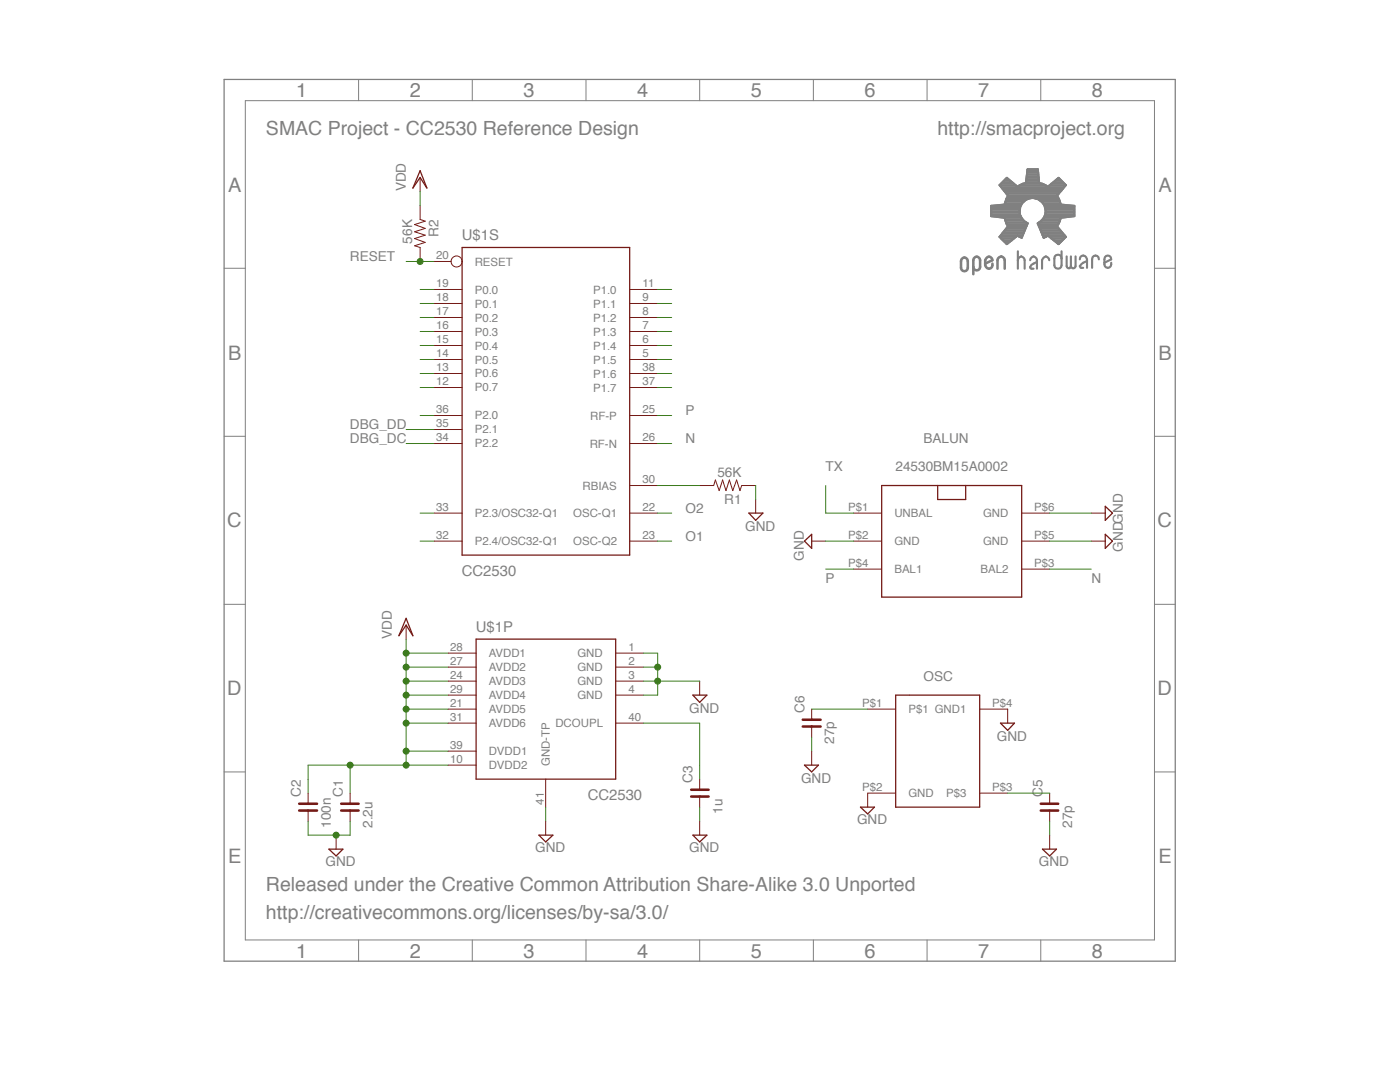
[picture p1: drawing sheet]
<svg xmlns="http://www.w3.org/2000/svg" width="279mm" height="216mm" viewBox="0 0 279 216" stroke-linecap="round" stroke-linejoin="round" font-family="sans-serif">
<path d="M44.7 15.9h189.8v175.9h-189.8z" fill="none" stroke="#808080" stroke-width=".25"/>
<g fill="none" stroke="#808080" stroke-width=".2">
<path d="M71.6 15.9v4.2M94.3 15.9v4.2M116.9 15.9v4.2M139.6 15.9v4.2M162.3 15.9v4.2M185 15.9v4.2M207.7 15.9v4.2M49 20.1h181.4v167.5h-181.4zM44.7 53.5h4.3M230.4 53.5h4.1M44.7 87.1h4.3M230.4 87.1h4.1"/>
<path d="M44.7 120.6h4.3M230.4 120.6h4.1M44.7 154h4.3M230.4 154h4.1M71.6 187.6v4.2M94.3 187.6v4.2M116.9 187.6v4.2M139.6 187.6v4.2M162.3 187.6v4.2M185 187.6v4.2M207.7 187.6v4.2"/>
</g>
<path d="M191.9 51.8l.2-.3a.68 .68 0 0 1 1 .6v1.3a.68 .68 0 0 1-.6 .7 .68 .68 0 0 1-.7-.7zM194.2 53.3a.68 .68 0 0 0 .7 .7 .68 .68 0 0 0 .7-.7v-1.4a.68 .68 0 0 0-.7-.7 .68 .68 0 0 0-.7 .7v2.8M196.6 52.6l1.5-.7a.72 .72 0 0 0-.8-.7 .72 .72 0 0 0-.7 .7v1a.75 .75 0 0 0 .9 .7 .75 .75 0 0 0 .6-1M199.1 53.6l.1-2 .6-.4 .6 .4 .1 2" fill="none" stroke="#808080" stroke-width=".51"/>
<g fill="none" stroke="#808080" stroke-width=".42">
<path d="M199.6 37h3.2M199.7 36.7h2.7M199.8 37.4h12.6M200.1 37.7h12M200.1 36.4h1.9M200.3 38h11.6M200.3 36.1h1.3M200.6 38.3h11M200.7 35.8h.5M200.8 39.9h3.9M200.9 38.6h10.4M200.9 39.6h4.5"/>
<path d="M201.1 39.3h10M201.1 39h10M201.2 39.1l-.7 1.7M201.2 39.1l-.3 .5-.4 1.2M203.1 37.3l-2.2-1.8-1.4 1.4 1.7 2.2M203.4 37h5.4M204.1 36.7h3.9M204.7 36.5l-.8 .3-.8 .5M204.7 36.5l.4-2.7h2l.3 2.7M204.7 36.5l-1.1 .4-.5 .4M204.8 36.4h2.6M204.8 36.1h2.6"/>
<path d="M204.8 35.8h2.5M204.9 35.4h2.4M204.9 35.2h2.3M205 34.8h2.2M205 34.5h2.2M205 34.1h2.1M206.8 39.6h4.5M207.4 36.5l.9 .3 .8 .5M207.4 36.5l1.7 .8M207.5 39.9h3.8M209.1 37.3l2.2-1.8 1.4 1.4-1.8 2.2M209.4 37h3.2"/>
<path d="M209.7 36.7h2.7M210.2 36.4h1.9M210.6 36.1h1.2M210.9 39.1l.5 .8 .3 .9M210.9 39.1l.6 1.1M210.9 35.8h.5M197.8 43.1l2.7 .4M197.8 43.1h5.8M197.8 42.8h5.8M197.8 42.4h5.7M197.8 42.2h5.7M197.8 41.8h5.7"/>
<path d="M197.8 41.5h5.8M197.8 41.2h5.8M199.5 47.3h3.2M199.7 47.6h2.6M199.7 46.9h4.4M200 46.6h4.2M200 40.9h3.8M200.1 47.9h1.9M200.3 46.3h4M200.4 48.2h1.1M200.5 43.5l.7 1.6M200.5 40.8l-2.7 .3v2"/>
<path d="M200.5 43.5l.4 1.1 .3 .5M200.5 46h4M200.5 43.5h3.3M200.5 40.6h3.5M200.6 43.8h3.5M200.7 44h3.6M200.7 40.2h3.5M200.8 48.5h.3M200.8 45.7h3.8M200.8 44.4h3.9M200.9 44.7h4.1M201 45.3h3.7"/>
<path d="M201.1 45.1h3.8M201.2 45.1l-1.7 2.2M203.1 47l-2.2 1.7-1.4-1.4M203.1 47l.8 .4M203.1 47l.4 .3M203.1 51.9a.68 .68 0 0 1 .7-.7 .68 .68 0 0 1 .7 .7v1.7M203.1 50.1v3.5M203.5 47.3l.4 .1M203.5 47.3h.5M204 40.6a2.58 2.58 0 0 0 .7 3.8M204.7 44.4l.4 .2M205.1 44.6a2.64 2.64 0 0 1-1.1-4.1 2.64 2.64 0 0 1 4.2 0 2.64 2.64 0 0 1-1.1 4.1"/>
<path d="M205.1 44.6l-1.2 2.8M205.6 51.9a.68 .68 0 0 1 .7-.7 .68 .68 0 0 1 .6 .7v1.7M206.9 52.3l-1.1 .6-.2 .4 .2 .3h.5M207.1 44.6l1.2 2.8M207.1 44.7h4.1M207.3 45.1h3.7M207.4 44.4h3.9M207.5 45.3h3.6M207.5 45.7h3.8M207.7 46h3.9M207.8 46.3h4.1M207.8 44h3.7"/>
<path d="M207.9 40.2a2.53 2.53 0 0 0-3.9 .4M207.9 40.2l.7 1M207.9 40.2h3.6M208 46.6h4.1M208 46.9h4.4M208.1 43.8h3.5M208.1 40.6h3.5M208.2 47.3h.4M208.3 43.5h3.4M208.4 40.9h3.8M208.5 43.1h5.9M208.6 41.2l.1 .8-.1 .8"/>
<path d="M208.6 41.2h5.8M208.6 42.8l-.6 1.1-.9 .7M208.6 42.8h5.8M208.6 42.4h5.8M208.6 41.8h5.8M208.6 41.5h5.8M208.7 42.2h5.7M209.1 47l-.8 .4M209.1 47l2.2 1.7 1.4-1.4M209.4 51.9a.72 .72 0 0 0-.7-.7 .72 .72 0 0 0-.7 .7v1.7M209.5 47.3h3.2M209.8 47.6h2.6"/>
<path d="M210.2 47.9h1.8M210.7 48.2h1.1M210.9 45.1l1.8 2.2M211 48.5h.4M211.5 44l-.6 1.1M211.5 40.2l.2 .6M211.7 43.5l-.3 .8-.5 .8M211.7 40.8l2.7 .3v2M211.7 43.5l-.2 .5M211.9 50.1l-.1 3.2a.74 .74 0 0 1-.8 .3 .74 .74 0 0 1-.6-.7l.1-1.7a.73 .73 0 0 1 .8-.3 .73 .73 0 0 1 .6 .7M212.9 51.2v1.9l.3 .4h.3l.2-.4 .4 .4 .5-.1 .1-2.2M213.7 51.2v2.1"/>
<path d="M214.4 43.1l-2.7 .4M215.5 51.8l.1-.5a.69 .69 0 0 1 1.2 0l.1 .5v1.6M216.9 52.1l-.7 .3-.7 .7 .2 .3h.5M219.3 51.8l-.1-.5a.69 .69 0 0 0-1.2 0v2.1M220.4 52.4l1.4-.6-.1-.5a.69 .69 0 0 0-1.2 0 1.87 1.87 0 0 0 .2 2.1 .73 .73 0 0 0 .9-.1 .73 .73 0 0 0 .2-.9"/>
</g>
<g fill="none" stroke="#741a16" stroke-width=".25">
<path d="M83.8 34.1l1.4 3.4-1.4-2.1-1.4 2.1zM92.2 49.4h33.5v61.4h-33.5zM176 96.9h27.9v22.2h-27.9zM187.1 96.9v2.8h5.6v-2.8M149.5 102.4h2.8l-1.5 1.4zM160.5 108l1.5-1.4v2.8zM220.6 101l1.4 1.4-1.4 1.4zM220.6 106.6l1.4 1.4-1.4 1.4zM81 123.4l1.4 3.5-1.4-2.2-1.4 2.2zM95 127.5h27.9v28h-27.9zM138.3 138.7h2.8l-1.5 1.4zM178.8 138.7h16.7v22.4h-16.7z"/>
<path d="M160.5 152.7h2.8l-1.3 1.3zM199.7 144.3h2.8l-1.4 1.4zM65.6 169.4h2.8l-1.3 1.4zM107.5 166.6h2.8l-1.4 1.4zM138.3 166.6h2.8l-1.5 1.4zM171.7 161.1h2.8l-1.3 1.3zM208 169.4h2.8l-1.3 1.4z"/>
</g>
<g fill="none" stroke="#741a16" stroke-width=".2">
<path d="M83.8 35.4v2.8M83.8 41v2.8l1.1 .3-2.2 .7 2.2 .8-2.2 .6 2.2 .7-2.2 .7 2.2 .8-2.2 .6 1.1 .4v2.8M86.6 57.8h5.6M86.6 52.2h3.4M125.7 57.8h5.6M86.6 60.6h5.6M86.6 63.4h5.6M86.6 66.1h5.6M86.6 68.9h5.6M86.6 71.7h5.6M86.6 74.5h5.6M86.6 77.3h5.6"/>
<path d="M125.7 60.6h5.6M125.7 63.4h5.6M125.7 66.1h5.6M125.7 68.9h5.6M125.7 71.7h5.6M125.7 74.5h5.6M125.7 77.3h5.6M86.6 82.9h5.6M86.6 85.7h5.6M86.6 88.5h5.6M125.7 82.9h5.6M125.7 88.5h5.6"/>
<path d="M125.7 96.9h5.6M139.6 96.9h2.8l.4-1.1 .7 2.1 .7-2.1 .7 2.1 .7-2.1 .6 2.1 .8-2.1 .7 2.1 .3-1h2.8M150.8 99.7v2.7M86.6 102.4h5.6M86.6 108h5.6M125.7 102.4h5.6M125.7 108h5.6M162 108h2.8M170.4 102.4h5.6M170.4 108h5.6M170.4 113.6h5.6M203.9 102.4h5.6"/>
<path d="M203.9 108h5.6M203.9 113.6h5.6M217.8 102.4h2.8M217.8 108h2.8M81 124.7v2.8M89.4 130.3h5.6M89.4 133.1h5.6M89.4 135.9h5.6M89.4 138.7h5.6M122.9 130.3h5.6M122.9 133.1h5.6M122.9 135.9h5.6"/>
<path d="M122.9 138.7h5.6M139.6 135.9v2.8M61.5 158.3v2.1M69.9 158.3v2.1M89.4 141.5h5.6M89.4 144.3h5.6M89.4 149.9h5.6M89.4 152.7h5.6M108.9 155.5v5.6M122.9 144.3h5.6M139.6 155.5v2.1M139.6 158.9v2.2"/>
<path d="M162 141.5v2.1M162 145v2.1M162 149.9v2.8M173.2 141.5h5.6M178.8 158.3h-5.6v2.8M195.5 141.5h5.6v2.8M195.5 158.3h5.6M209.5 158.3v2.1M61.5 161.7v2.2M67.1 166.6v2.8M69.9 161.7v2.2M108.9 163.9v2.7"/>
<path d="M139.6 163.9v2.7M209.5 161.7v2.2M209.5 166.6v2.8"/>
<circle cx="91.1" cy="52.2" r="1.1"/>
</g>
<path d="M137.9 157.6h3.5M137.9 158.9h3.5M160.2 143.6h3.6M160.2 145h3.6M59.7 160.4h3.6M59.7 161.7h3.6M68.1 160.4h3.5M68.1 161.7h3.5M207.7 160.4h3.5M207.7 161.7h3.5" fill="none" stroke="#741a16" stroke-width=".51"/>
<path d="M128.5 130.3h2.8v8.4h-2.8M128.5 135.9h11.1M128.5 133.1h2.8M108.9 161.1v2.8" fill="none" stroke="#3a7a1c" stroke-width=".2"/>
<circle cx="131.2" cy="135.9" r=".59" fill="#3a7a1c"/>
<circle cx="131.3" cy="135.9" r=".59" fill="none" stroke="#3a7a1c" stroke-width=".2"/>
<circle cx="131.2" cy="133.1" r=".59" fill="#3a7a1c"/>
<g fill="none" stroke="#3a7a1c" stroke-width=".2">
<path d="M61.5 163.9v2.7h8.4v-2.7"/>
<circle cx="131.3" cy="133.1" r=".59"/>
</g>
<circle cx="67.1" cy="166.6" r=".59" fill="#3a7a1c"/>
<g fill="none" stroke="#3a7a1c" stroke-width=".2">
<path d="M81 52.2h5.6M150.8 96.9v2.8M164.8 108h5.6M209.5 102.4h8.3M209.5 108h8.3M162 147.1v2.8M139.6 161.1v2.8M209.5 163.9v2.7"/>
<circle cx="67.1" cy="166.6" r=".59"/>
</g>
<circle cx="83.8" cy="52.2" r=".59" fill="#3a7a1c"/>
<g fill="none" stroke="#3a7a1c" stroke-width=".2">
<path d="M81 85.7h5.6M81 88.5h5.6M81 127.5v25.2M81 130.3h8.4M81 133.1h8.4M81 135.9h8.4M81 138.7h8.4M69.9 152.7v5.6M81 144.3h8.4M81 141.5h8.4M81 149.9h8.4M89.4 152.7h-27.9v5.6"/>
<circle cx="83.8" cy="52.2" r=".59"/>
</g>
<circle cx="81" cy="130.3" r=".59" fill="#3a7a1c"/>
<circle cx="81" cy="130.3" r=".59" fill="none" stroke="#3a7a1c" stroke-width=".2"/>
<circle cx="81" cy="133.1" r=".59" fill="#3a7a1c"/>
<circle cx="81" cy="133.1" r=".59" fill="none" stroke="#3a7a1c" stroke-width=".2"/>
<circle cx="81" cy="135.9" r=".59" fill="#3a7a1c"/>
<circle cx="81" cy="135.9" r=".59" fill="none" stroke="#3a7a1c" stroke-width=".2"/>
<circle cx="81" cy="138.7" r=".59" fill="#3a7a1c"/>
<circle cx="81" cy="138.7" r=".59" fill="none" stroke="#3a7a1c" stroke-width=".2"/>
<circle cx="81" cy="141.5" r=".59" fill="#3a7a1c"/>
<circle cx="81" cy="141.5" r=".59" fill="none" stroke="#3a7a1c" stroke-width=".2"/>
<circle cx="81" cy="144.3" r=".59" fill="#3a7a1c"/>
<circle cx="81" cy="144.3" r=".59" fill="none" stroke="#3a7a1c" stroke-width=".2"/>
<circle cx="81" cy="149.9" r=".59" fill="#3a7a1c"/>
<circle cx="81" cy="149.9" r=".59" fill="none" stroke="#3a7a1c" stroke-width=".2"/>
<circle cx="81" cy="152.7" r=".59" fill="#3a7a1c"/>
<circle cx="81" cy="152.7" r=".59" fill="none" stroke="#3a7a1c" stroke-width=".2"/>
<circle cx="69.8" cy="152.7" r=".59" fill="#3a7a1c"/>
<g fill="none" stroke="#3a7a1c" stroke-width=".2">
<path d="M83.8 38.2v2.8M83.8 57.8h2.8M131.3 57.8h2.7M83.8 60.6h2.8M83.8 77.3h2.8M83.8 74.5h2.8M83.8 71.7h2.8M83.8 63.4h2.8M83.8 66.1h2.8M83.8 68.9h2.8M131.3 60.6h2.7M131.3 77.3h2.7"/>
<path d="M131.3 74.5h2.7M131.3 71.7h2.7M131.3 63.4h2.7M131.3 66.1h2.7M131.3 68.9h2.7M83.8 82.9h2.8M131.3 88.5h2.7M131.3 82.9h2.7M131.3 96.9h8.3M164.8 96.9v5.5h5.6M83.8 108h2.8M83.8 102.4h2.8"/>
<path d="M131.3 108h2.7M131.3 102.4h2.7M164.8 113.6h5.6M209.5 113.6h8.3M128.5 144.3h11.1v11.2M162 141.5h11.2M201.1 158.3h8.4"/>
<circle cx="69.9" cy="152.7" r=".59"/>
</g>
<g font-size="4" fill="#808080">
<text x="59.1" y="19.4">1</text>
<text x="81.8" y="19.4">2</text>
<text x="104.5" y="19.4">3</text>
<text x="127.2" y="19.4">4</text>
<text x="149.9" y="19.4">5</text>
<text x="172.6" y="19.4">6</text>
<text x="195.2" y="19.4">7</text>
<text x="217.9" y="19.4">8</text>
<text x="45.5" y="38.2">A</text>
<text x="231.2" y="38.2">A</text>
<text x="45.5" y="71.7">B</text>
<text x="231.2" y="71.7">B</text>
<text x="45.4" y="105.2">C</text>
<text x="231" y="105.2">C</text>
<text x="45.4" y="138.7">D</text>
<text x="231" y="138.7">D</text>
<text x="45.5" y="172.2">E</text>
<text x="231.2" y="172.2">E</text>
<text x="59.1" y="191.1">1</text>
<text x="81.8" y="191.1">2</text>
<text x="104.5" y="191.1">3</text>
<text x="127.2" y="191.1">4</text>
<text x="149.9" y="191.1">5</text>
<text x="172.6" y="191.1">6</text>
<text x="195.2" y="191.1">7</text>
<text x="217.9" y="191.1">8</text>
</g>
<g font-size="3.9" fill="#808080">
<text x="53.1" y="27">SMAC Project - CC2530 Reference Design</text>
<text x="187.1" y="27">http://smacproject.org</text>
<text x="53.1" y="177.8">Released under the Creative Common Attribution Share-Alike 3.0 Unported</text>
<text x="53.1" y="183.4">http://creativecommons.org/licenses/by-sa/3.0/</text>
</g>
<g font-size="3" fill="#808080">
<text x="92.2" y="48">U$1S</text>
<text x="92.2" y="115">CC2530</text>
<text x="95" y="126.1">U$1P</text>
<text x="117.3" y="159.6">CC2530</text>
</g>
<g font-size="2.7" fill="#808080">
<text x="81" y="38.2" transform="rotate(-90 81 38.2)">VDD</text>
<text x="87.5" y="47.3" transform="rotate(-90 87.5 47.3)">R2</text>
<text x="69.8" y="52.2">RESET</text>
<text x="82.3" y="48.6" transform="rotate(-90 82.3 48.6)">56K</text>
<text x="136.8" y="82.9">P</text>
<text x="69.8" y="85.7">DBG_DD</text>
<text x="69.8" y="88.4">DBG_DC</text>
<text x="136.8" y="88.4">N</text>
<text x="184.3" y="88.4">BALUN</text>
<text x="143.2" y="95.3">56K</text>
<text x="164.8" y="94">TX</text>
<text x="178.7" y="94">24530BM15A0002</text>
<text x="144.5" y="100.5">R1</text>
<text x="136.8" y="108">O1</text>
<text x="136.8" y="102.4">O2</text>
<text x="148.7" y="105.9">GND</text>
<text x="160.4" y="111.9" transform="rotate(-90 160.4 111.9)">GND</text>
<text x="224.1" y="110.1" transform="rotate(-90 224.1 110.1)">GNDGND</text>
<text x="164.8" y="116.4">P</text>
<text x="217.8" y="116.4">N</text>
<text x="78.2" y="127.5" transform="rotate(-90 78.2 127.5)">VDD</text>
<text x="184.3" y="135.9">OSC</text>
<text x="137.5" y="142.2">GND</text>
<text x="160.6" y="142.2" transform="rotate(-90 160.6 142.2)">C6</text>
<text x="166.5" y="148.5" transform="rotate(-90 166.5 148.5)">27p</text>
<text x="199" y="147.8">GND</text>
<text x="60.1" y="158.9" transform="rotate(-90 60.1 158.9)">C2</text>
<text x="68.4" y="158.9" transform="rotate(-90 68.4 158.9)">C1</text>
<text x="138.2" y="156.1" transform="rotate(-90 138.2 156.1)">C3</text>
<text x="159.9" y="156.1">GND</text>
<text x="208" y="158.9" transform="rotate(-90 208 158.9)">C5</text>
<text x="66" y="165.2" transform="rotate(-90 66 165.2)">100n</text>
<text x="74.4" y="165.2" transform="rotate(-90 74.4 165.2)">2.2u</text>
<text x="144.2" y="162.4" transform="rotate(-90 144.2 162.4)">1u</text>
<text x="171" y="164.5">GND</text>
<text x="214" y="165.2" transform="rotate(-90 214 165.2)">27p</text>
<text x="65" y="172.9">GND</text>
<text x="106.8" y="170.1">GND</text>
<text x="137.5" y="170.1">GND</text>
<text x="207.3" y="172.9">GND</text>
</g>
<g font-size="2.3" fill="#808080">
<text x="87.1" y="51.8">20</text>
<text x="94.7" y="53">RESET</text>
<text x="87.1" y="57.3">19</text>
<text x="94.7" y="58.6">P0.0</text>
<text x="118.4" y="58.6">P1.0</text>
<text x="128.2" y="57.3">11</text>
<text x="87.1" y="60.1">18</text>
<text x="87.1" y="62.9">17</text>
<text x="87.1" y="65.7">16</text>
<text x="94.7" y="61.4">P0.1</text>
<text x="94.7" y="64.2">P0.2</text>
<text x="118.4" y="61.4">P1.1</text>
<text x="118.4" y="64.2">P1.2</text>
<text x="128.2" y="60.1">9</text>
<text x="128.2" y="62.9">8</text>
<text x="128.2" y="65.7">7</text>
<text x="87.1" y="68.5">15</text>
<text x="87.1" y="71.3">14</text>
<text x="94.7" y="66.9">P0.3</text>
<text x="94.7" y="69.7">P0.4</text>
<text x="118.4" y="67">P1.3</text>
<text x="118.4" y="69.8">P1.4</text>
<text x="128.2" y="68.5">6</text>
<text x="128.2" y="71.3">5</text>
<text x="87.1" y="74.1">13</text>
<text x="87.1" y="76.9">12</text>
<text x="94.7" y="72.5">P0.5</text>
<text x="94.7" y="75.3">P0.6</text>
<text x="118.4" y="72.6">P1.5</text>
<text x="118.4" y="75.3">P1.6</text>
<text x="128.2" y="74.1">38</text>
<text x="128.2" y="76.9">37</text>
<text x="87.1" y="82.5">36</text>
<text x="94.7" y="78.1">P0.7</text>
<text x="94.7" y="83.7">P2.0</text>
<text x="117.8" y="83.7">RF-P</text>
<text x="118.4" y="78.1">P1.7</text>
<text x="128.2" y="82.5">25</text>
<text x="87.1" y="85.3">35</text>
<text x="87.1" y="88.1">34</text>
<text x="94.7" y="86.5">P2.1</text>
<text x="94.7" y="89.3">P2.2</text>
<text x="117.7" y="89.3">RF-N</text>
<text x="128.2" y="88.1">26</text>
<text x="116.2" y="97.7">RBIAS</text>
<text x="128.2" y="96.4">30</text>
<text x="87.1" y="102">33</text>
<text x="87.1" y="107.6">32</text>
<text x="94.7" y="103.2">P2.3/OSC32-Q1</text>
<text x="114.4" y="103.3">OSC-Q1</text>
<text x="128.2" y="102">22</text>
<text x="128.2" y="107.6">23</text>
<text x="169.3" y="102">P$1</text>
<text x="169.3" y="107.6">P$2</text>
<text x="178.5" y="103.2">UNBAL</text>
<text x="196.2" y="103.3">GND</text>
<text x="206.4" y="102">P$6</text>
<text x="206.4" y="107.6">P$5</text>
<text x="94.7" y="108.8">P2.4/OSC32-Q1</text>
<text x="114.4" y="108.8">OSC-Q2</text>
<text x="169.3" y="113.2">P$4</text>
<text x="178.5" y="108.8">GND</text>
<text x="196.2" y="108.8">GND</text>
<text x="206.4" y="113.2">P$3</text>
<text x="178.5" y="114.4">BAL1</text>
<text x="195.7" y="114.4">BAL2</text>
<text x="89.9" y="129.9">28</text>
<text x="97.5" y="131.2">AVDD1</text>
<text x="115.2" y="131.2">GND</text>
<text x="125.4" y="129.9">1</text>
<text x="89.9" y="132.7">27</text>
<text x="89.9" y="135.5">24</text>
<text x="97.5" y="133.9">AVDD2</text>
<text x="97.5" y="136.7">AVDD3</text>
<text x="115.2" y="134">GND</text>
<text x="115.2" y="136.8">GND</text>
<text x="125.4" y="132.7">2</text>
<text x="125.4" y="135.5">3</text>
<text x="89.9" y="138.3">29</text>
<text x="89.9" y="141.1">21</text>
<text x="89.9" y="143.9">31</text>
<text x="97.5" y="139.5">AVDD4</text>
<text x="97.5" y="142.3">AVDD5</text>
<text x="115.2" y="139.5">GND</text>
<text x="125.4" y="143.9">40</text>
<text x="125.4" y="138.3">4</text>
<text x="172.1" y="141.1">P$1</text>
<text x="181.3" y="142.3">P$1 GND1</text>
<text x="198" y="141.1">P$4</text>
<text x="89.9" y="149.5">39</text>
<text x="97.5" y="145.1">AVDD6</text>
<text x="110.8" y="145.1">DCOUPL</text>
<text x="89.9" y="152.3">10</text>
<text x="97.5" y="150.7">DVDD1</text>
<text x="97.5" y="153.5">DVDD2</text>
<text x="109.8" y="152.9" transform="rotate(-90 109.8 152.9)">GND-TP</text>
<text x="108.5" y="160.6" transform="rotate(-90 108.5 160.6)">41</text>
<text x="172.1" y="157.8">P$2</text>
<text x="181.3" y="159.1">GND</text>
<text x="188.8" y="159.1">P$3</text>
<text x="198" y="157.8">P$3</text>
</g>
</svg>
